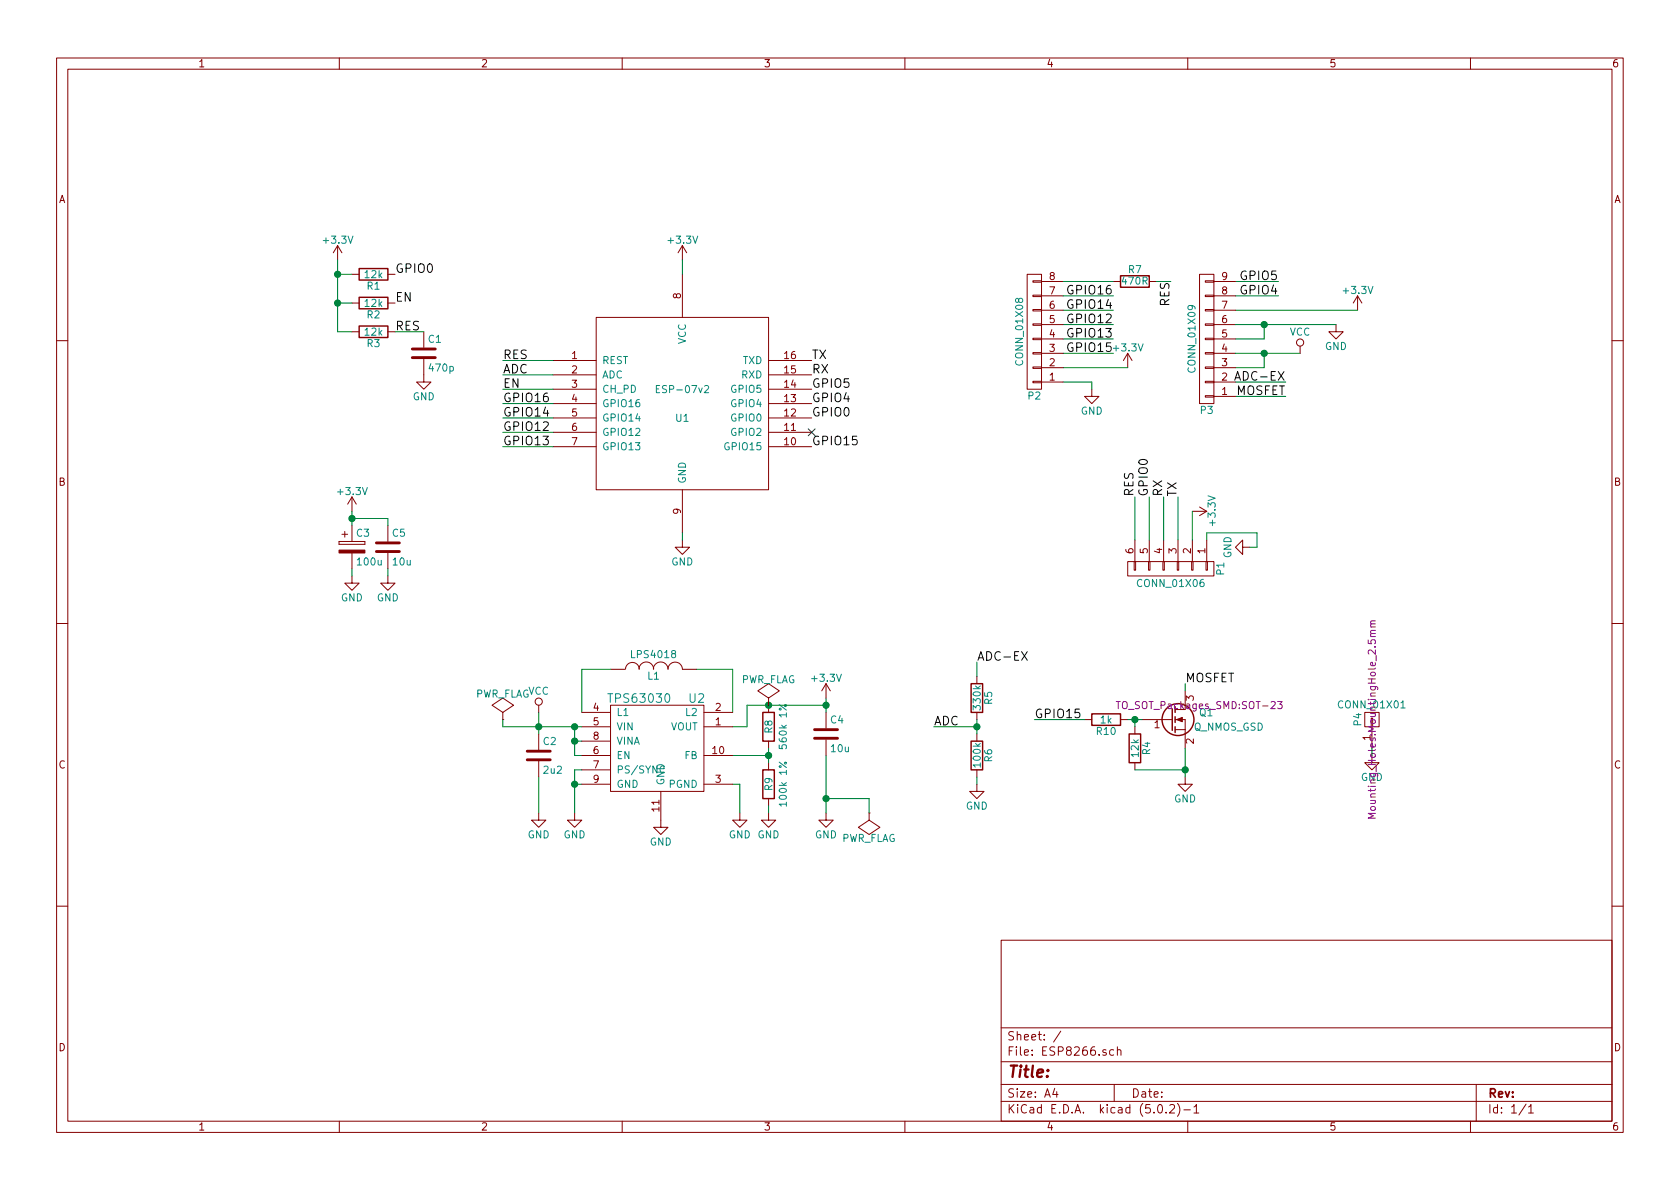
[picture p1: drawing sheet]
<svg xmlns="http://www.w3.org/2000/svg" width="297mm" height="210mm" viewBox="0 0 297 210" stroke-linecap="round" stroke-linejoin="round" font-family="sans-serif">
<g fill="none" stroke="#840000" stroke-width=".18">
<path d="M10 10.3h277v189.9h-277zM12 12.2h273v186.1h-273zM60 10.3v1.9M110 10.3v1.9M160 10.3v1.9M210 10.3v1.9M260 10.3v1.9M59.7 43.4l-.8 1.3M59.7 43.4v2.6M59.7 43.4l.8 1.3M62.2 48.5h1.3M62.2 53.6h1.3"/>
<path d="M62.2 58.7h1.3M68.6 48.5h1.2M68.6 53.6h1.2M68.6 58.7h1.2M74.9 58.7v2.8M105.4 56.1h30.5v30.5h-30.5zM120.6 43.4v2.6M120.6 48.5v7.6M120.6 43.4l-.7 1.3M120.6 43.4l.8 1.3M181.6 48.5h2.5v20.3h-2.5zM182.6 49.7h1.5v.2h-1.5z"/>
<path d="M182.6 52.2h1.5v.2h-1.5zM182.6 54.7h1.5v.3h-1.5zM182.6 57.3h1.5v.2h-1.5zM182.6 59.8h1.5v.3h-1.5zM184.1 49.8h3.9M184.1 59.9h3.9M184.1 57.4h3.9M184.1 54.9h3.9M184.1 52.3h3.9M196.8 49.8h1.3M203.2 49.8h1.3M212.1 48.5h2.5v22.9h-2.5z"/>
<path d="M213.1 49.7h1.5v.2h-1.5zM213.1 52.2h1.5v.2h-1.5zM213.1 54.7h1.5v.3h-1.5zM213.1 57.3h1.5v.2h-1.5zM213.1 59.8h1.5v.3h-1.5zM214.6 49.8h3.8M214.6 59.9h3.8M214.6 57.4h3.8M214.6 54.9h3.8M214.6 52.3h3.8M236.2 57.4v1.3h1.3l-1.3 1.2-1.3-1.2h1.3M240 52.3l-.7 1.3"/>
<path d="M240 52.3v2.6M240 52.3l.8 1.3M10 60.2h2M74.9 63.5v4.1h1.3l-1.3 1.2-1.2-1.2h1.2M97.8 63.7h7.6M97.8 79h7.6M97.8 76.4h7.6M97.8 73.9h7.6M97.8 71.4h7.6M97.8 68.8h7.6M97.8 66.3h7.6M135.9 63.7h7.6"/>
<path d="M135.9 79h7.6M135.9 76.4h7.6M135.9 73.9h7.6M135.9 71.4h7.6M135.9 68.8h7.6M135.9 66.3h7.6M182.6 62.4h1.5v.2h-1.5zM182.6 64.9h1.5v.2h-1.5zM182.6 67.4h1.5v.3h-1.5zM184.1 67.6h3.9M184.1 65h3.9M184.1 62.5h3.9"/>
<path d="M193 68.8v1.3h1.3l-1.3 1.3-1.2-1.3h1.2M199.4 62.5l-.8 1.2M199.4 62.5v2.5M199.4 62.5l.8 1.2M213.1 62.4h1.5v.2h-1.5zM213.1 64.9h1.5v.2h-1.5zM213.1 67.4h1.5v.3h-1.5zM213.1 70h1.5v.2h-1.5zM214.6 67.6h3.8M214.6 65h3.8M214.6 62.5h3.8M214.6 70.1h3.8"/>
<path d="M229.9 61.2v1.3M285 60.2h2M59.9 95.8v.5zM59.9 96.3h4.6zM59.9 95.8h4.6zM60.5 94.5h1M61 94v1M62.2 87.9l-.7 1.2M62.2 87.9v2.5M62.2 93v2.8M62.2 97.8v2.8M62.2 87.9l.8 1.2"/>
<path d="M64.5 95.8v.5zM68.6 93v2.8M68.6 97.8v2.8M120.6 95.5v1.3h1.3l-1.3 1.2-1.2-1.2h1.2M120.6 86.6v7.6M199.4 99.3h15.2v2.5h-15.2zM200.5 99.3h.3v1.5h-.3zM200.7 95.5v3.8M203.1 99.3h.2v1.5h-.2zM203.2 95.5v3.8M205.6 99.3h.3v1.5h-.3zM205.7 95.5v3.8"/>
<path d="M208.2 99.3h.2v1.5h-.2zM208.3 95.5v3.8M210.7 99.3h.2v1.5h-.2zM210.8 95.5v3.8M210.8 90.4h2.6M212.1 89.7l1.3 .7M213.2 99.3h.3v1.5h-.3zM213.4 95.5v3.8M213.4 90.4l-1.3 .8M219.7 96.8v-1.3l-1.3 1.3 1.3 1.2v-1.2h1.3M10 110.3h2M62.2 101.8v1.3h1.3l-1.3 1.3-1.2-1.3h1.2"/>
<path d="M68.6 101.8v1.3h1.2l-1.2 1.3-1.3-1.3h1.3M107.9 118.4h2.6M110.6 118.3a1.22 1.22 0 0 1 1.2-1.2 1.22 1.22 0 0 1 1.2 1.2M113 118.3a1.3 1.3 0 0 1 1.3-1.2 1.3 1.3 0 0 1 1.3 1.2M115.5 118.3a1.3 1.3 0 0 1 1.3-1.2 1.3 1.3 0 0 1 1.3 1.2 1.27 1.27 0 0 1 1.3-1.2 1.27 1.27 0 0 1 1.2 1.2M120.6 118.4h2.6M172.7 119.6v1.3M285 110.3h2M88.9 126l1.9-1.3-1.9-1.3-1.9 1.3 1.9 1.3v1.2M88.9 127.2h.1M95.2 124.7v1.3M95.2 129.8v2.8"/>
<path d="M95.2 134.6v2.8M102.9 128.5h5M102.9 133.6h5M102.9 126h5M102.9 138.7h5M102.9 136.1h5M102.9 131.1h5M107.9 124.7h16.6v15.2h-16.6zM116.8 139.9v6.4h1.3l-1.3 1.3-1.2-1.3h1.2M124.5 128.5h5M124.5 133.6h5M124.5 126h5"/>
<path d="M124.5 138.7h5M135.9 123.4l1.9-1.2-1.9-1.3-1.9 1.3 1.9 1.2v1.3M135.9 124.7h.1M135.9 124.7v1.3M135.9 131.1v1.2M135.9 134.9v1.2M146 120.9v2.5M146 126v2.8M146 130.8v2.8M146 120.9l-.7 1.3M146 120.9l.8 1.3M172.7 138.7v1.2h1.3l-1.3 1.3-1.3-1.3h1.3"/>
<path d="M172.7 126v1.2M172.7 129.8v1.3M172.7 136.1v1.3M191.8 127.2h1.2M198.1 127.2h1.3M200.7 128.5v1.3M200.7 134.9v1.2M201.9 127.2h5.4M207.8 129h1.7M207.8 127.2h1.7v5.1M209.5 137.4v1.3h1.3l-1.3 1.2-1.2-1.2h1.2M209.5 122.2v2.5"/>
<path d="M241.3 126h2.5v2.5h-2.5zM242.6 133.6v1.3h1.2l-1.2 1.2-1.3-1.2h1.3M242.6 128.5v3.8M95.2 143.8v1.2h1.3l-1.3 1.3-1.2-1.3h1.2M101.6 143.8v1.2h1.3l-1.3 1.3-1.3-1.3h1.3M130.8 143.8v1.2h1.3l-1.3 1.3-1.3-1.3h1.3M135.9 143.8v1.2h1.3l-1.3 1.3-1.3-1.3h1.3M135.9 141.2v1.3M146 143.8v1.2h1.3l-1.3 1.3-1.2-1.3h1.2M153.7 143.8v1.2l1.9 1.3-1.9 1.3-1.9-1.3 1.9-1.3M153.7 143.8h.1M10 160.2h2"/>
<path d="M177 166.3h108v32h-108zM285 160.2h2M60 198.3v1.9M110 198.3v1.9M160 198.3v1.9M177 194.8h108M177 191.8h108M177 187.8h108M177 181.8h108M186.5 192.5l-.4 1h1M186.8 193v1M187.6 182.3l-1.3 2"/>
<path d="M196.9 185.7l-.4-.1-.3 .3 .1 .6 .2 .1 .4-.1M197 191.8v3M197.6 185.7a.37 .37 0 0 1 .6 .1v.8M197.6 185.1v1.5M204.8 195.5l.4-.2a.94 .94 0 0 1 0 1.5 .79 .79 0 0 1-.4-1.3zM206.2 196.7v.1M206.8 195.5l.2-.2h.4l.2 .2 .1 .3-.1 .2-.8 .8h.9M208.2 195.1a1.71 1.71 0 0 1 0 2.3M209.3 196.3h1.2M210 198.3v1.9M211.1 195.8l.4-.5v1.5M211.1 196.8h.9"/>
<path d="M260 198.3v1.9M261 191.8v6.5M269.8 195.2l-1.2 2M270.3 195.8l.4-.5v1.5M270.3 196.8h.8"/>
<circle cx="229.9" cy="60.6" r=".63"/>
<circle cx="95.2" cy="124.1" r=".63"/>
</g>
<path d="M116.1 68.8h.4M116.6 68.2h-.5v1.2h.5M124.6 68.3l.4-.1 .3 .3-.8 .9h.8" fill="none" stroke="#008484" stroke-width=".18"/>
<g fill="none" stroke="#840000" stroke-width=".25">
<path d="M63.5 47.5h5.1v2h-5.1zM63.5 52.6h5.1v2h-5.1zM63.5 57.7h5.1v2h-5.1zM198.1 48.8h5.1v2h-5.1zM134.9 126h2v5.1h-2zM134.9 136.1h2v5.1h-2zM171.7 120.9h2v5.1h-2zM171.7 131.1h2v5h-2zM193 126.2h5.1v2.1h-5.1zM199.6 129.8h2.1v5.1h-2.1zM207.3 125.3v3.9M207.8 126.7v1.1"/>
<path d="M207.8 128.5v1"/>
<circle cx="208.3" cy="127.2" r="2.82"/>
</g>
<path d="M72.9 63.2h4.1M72.9 61.7h4.1M66.5 97.5h4.1M66.5 96h4.1M93.2 134.4h4.1M93.2 132.8h4.1M144 130.6h4.1M144 129h4.1" fill="none" stroke="#840000" stroke-width=".51"/>
<path d="M218.3 67.2l.5-1.5 .5 1.5M218.5 66.8h.7M180.6 115.2l1 1.6M181.6 115.2l-1 1.6" fill="none" stroke="#000" stroke-width=".18"/>
<g fill="none" stroke="#008400" stroke-width=".18">
<path d="M59.7 46v12.7h2.5M59.7 48.5h2.5M59.7 53.6h2.5M69.8 58.7h5.1M120.6 46v2.5M188 52.3h8.8M188 49.8h8.8M188 54.9h8.8M188 57.4h8.8M188 59.9h8.8M218.4 52.3h7.7M218.4 49.8h7.7"/>
<path d="M218.4 54.9h21.6M218.4 57.4h17.8M223.5 57.4v2.5h-5.1M88.9 71.4h8.9M88.9 73.9h8.9M88.9 76.4h8.9M88.9 79h8.9M88.9 63.7h8.9M88.9 66.3h8.9M88.9 68.8h8.9M188 62.5h8.8M188 65h11.4"/>
<path d="M188 67.6h5v1.2M218.4 62.5h11.5M218.4 67.6h8.9M218.4 70.1h8.9M223.5 62.5v2.5h-5.1M62.2 91.7h6.4v1.3M62.2 90.4v2.6M120.6 94.2v1.3M200.7 87.9v7.6M203.2 87.9v7.6M205.7 87.9v7.6M208.3 87.9v7.6"/>
<path d="M210.8 90.4v5.1M213.4 95.5v-1.3h8.8v2.6h-1.2M62.2 100.6v1.2M68.6 100.6v1.2M107.9 118.4h-5v7.6M123.2 118.4h6.3v7.6M172.7 117.1v2.5M88.9 127.2v1.3h14M95.2 126v3.8M95.2 137.4v6.4M101.6 128.5v5.1h1.3M101.6 131.1h1.3"/>
<path d="M101.6 138.7h1.3M102.9 136.1h-1.3v7.7M129.5 133.6h6.4M129.5 138.7h1.3v5.1M135.9 132.3v2.6M146 124.7h-13.9v3.8h-2.6M146 123.4v2.6M146 133.6v10.2M165.1 128.5h7.6M172.7 127.2v2.6M172.7 137.4v1.3M182.9 127.2h8.9"/>
<path d="M199.4 127.2h2.5M200.7 127.2v1.3M200.7 136.1h8.8M209.5 120.9v1.3M209.5 132.3v5.1M135.9 142.5v1.3M146 141.2h7.7v2.6"/>
</g>
<g fill="#008400" stroke="#008400" stroke-width=".25">
<circle cx="59.7" cy="53.6" r=".51"/>
<circle cx="59.7" cy="48.5" r=".51"/>
<circle cx="172.7" cy="128.5" r=".51"/>
<circle cx="101.6" cy="131.1" r=".51"/>
<circle cx="101.6" cy="138.7" r=".51"/>
<circle cx="135.9" cy="133.6" r=".51"/>
<circle cx="101.6" cy="128.5" r=".51"/>
<circle cx="135.9" cy="124.7" r=".51"/>
<circle cx="95.3" cy="128.5" r=".51"/>
<circle cx="146.1" cy="124.7" r=".51"/>
<circle cx="62.2" cy="91.7" r=".51"/>
<circle cx="146.1" cy="141.2" r=".51"/>
<circle cx="209.6" cy="136.1" r=".51"/>
<circle cx="200.7" cy="127.2" r=".51"/>
<circle cx="223.5" cy="57.4" r=".51"/>
<circle cx="223.5" cy="62.5" r=".51"/>
</g>
<path d="M142.9 75.8l1.2 1.3M144.1 75.8l-1.2 1.3" fill="none" stroke="#000084" stroke-width=".18"/>
<g fill="#840000" stroke="#840000" stroke-width=".18">
<path d="M208 127.2l1-.3v.7z"/>
<path d="M59.9 97.3h4.6v.5h-4.6z"/>
</g>
<path d="M242.3 110.9h.9M243.2 112l-.8 .1-.1 .3 .2 .2M243.2 111.5l-.8 .1-.1 .3 .2 .1M243.2 110.3l-.8 .1-.1 .3 .2 .2M243.2 109.8h-.8l-.1 .4 .2 .1M197.4 124h.7M225.9 124h.8l-.4 .5 .3 .2 .1 .4-.3 .2-.5-.1M243.2 143.8h-1.3l.9 .5-.9 .4h1.3" fill="none" stroke="#840084" stroke-width=".18"/>
<text font-size="2.8" fill="#840000" x="178" y="190.5">Title:</text>
<g font-size="2.1">
<text x="69.8" y="48.3">GPIO0</text>
<text x="69.8" y="53.3">EN</text>
<text x="189.2" y="52.1">GPIO16</text>
<text x="219.6" y="49.5">GPIO5</text>
<text x="219.6" y="52.1">GPIO4</text>
<text x="69.8" y="58.4">RES</text>
<text x="189.2" y="54.6">GPIO14</text>
<text x="189.2" y="57.1">GPIO12</text>
<text x="189.2" y="59.7">GPIO13</text>
<text x="88.9" y="63.5">RES</text>
<text x="143.5" y="63.5">TX</text>
<text x="189.2" y="62.2">GPIO15</text>
<text x="88.9" y="66">ADC</text>
<text x="88.9" y="68.6">EN</text>
<text x="88.9" y="71.1">GPIO16</text>
<text x="143.5" y="71.1">GPIO4</text>
<text x="143.5" y="68.6">GPIO5</text>
<text x="143.5" y="66">RX</text>
<text x="218.5" y="69.8">MOSFET</text>
<text x="219.2" y="67.3">ADC-EX</text>
<text x="88.9" y="73.7">GPIO14</text>
<text x="88.9" y="76.2">GPIO12</text>
<text x="143.5" y="73.7">GPIO0</text>
<text x="88.9" y="78.7">GPIO13</text>
<text x="143.5" y="78.7">GPIO15</text>
<text x="200.4" y="87.9" transform="rotate(-90 200.4 87.9)">RES</text>
<text x="202.9" y="87.9" transform="rotate(-90 202.9 87.9)">GPIO0</text>
<text x="205.5" y="87.9" transform="rotate(-90 205.5 87.9)">RX</text>
<text x="208" y="87.9" transform="rotate(-90 208 87.9)">TX</text>
<text x="172.7" y="116.8">ADC-EX</text>
<text x="209.5" y="120.6">MOSFET</text>
<text x="165.1" y="128.3">ADC</text>
<text x="182.9" y="127">GPIO15</text>
</g>
<text font-size="2.1" fill="#008400" x="206.8" y="54.1" transform="rotate(-90 206.8 54.1)">RES</text>
<g font-size="2.1" fill="#008484">
<text x="108" y="124.3">TPS63030</text>
<text x="121.8" y="124.3">U2</text>
</g>
<g font-size="2.1" fill="#840000">
<text x="178" y="184">Sheet: /</text>
<text x="178" y="186.7">File: ESP8266.sch</text>
<text x="178" y="196.9">KiCad E.D.A. kicad (5.0.2)-1</text>
<text x="178" y="194.1">Size: A4</text>
<text x="200" y="194.1">Date:</text>
<text x="263" y="194.1">Rev:</text>
<text x="263" y="196.9">Id: 1/1</text>
</g>
<g font-size="1.8" fill="#840000">
<text x="35" y="11.9">1</text>
<text x="85" y="11.9">2</text>
<text x="135" y="11.9">3</text>
<text x="185" y="11.9">4</text>
<text x="235" y="11.9">5</text>
<text x="285" y="11.9">6</text>
<text x="10.4" y="35.9">A</text>
<text x="285.4" y="35.9">A</text>
<text x="120.4" y="52.8" transform="rotate(-90 120.4 52.8)">8</text>
<text x="185.6" y="52.1">7</text>
<text x="185.6" y="49.5">8</text>
<text x="216.1" y="52.1">8</text>
<text x="216.1" y="49.5">9</text>
<text x="185.6" y="59.7">4</text>
<text x="185.6" y="57.1">5</text>
<text x="185.6" y="54.6">6</text>
<text x="216.1" y="59.7">5</text>
<text x="216.1" y="57.1">6</text>
<text x="216.1" y="54.6">7</text>
<text x="101.1" y="63.5">1</text>
<text x="138.7" y="63.5">16</text>
<text x="185.6" y="64.8">2</text>
<text x="185.6" y="62.2">3</text>
<text x="216.1" y="64.8">3</text>
<text x="216.1" y="62.2">4</text>
<text x="101.1" y="66">2</text>
<text x="101.1" y="68.6">3</text>
<text x="101.1" y="71.1">4</text>
<text x="138.7" y="71.1">13</text>
<text x="138.7" y="68.6">14</text>
<text x="138.7" y="66">15</text>
<text x="185.6" y="67.3">1</text>
<text x="216.1" y="69.8">1</text>
<text x="216.1" y="67.3">2</text>
<text x="101.1" y="73.7">5</text>
<text x="101.1" y="76.2">6</text>
<text x="138.7" y="76.2">11</text>
<text x="138.7" y="73.7">12</text>
<text x="101.1" y="78.7">7</text>
<text x="138.7" y="78.7">10</text>
<text x="10.4" y="85.9">B</text>
<text x="285.4" y="85.9">B</text>
<text x="120.4" y="90.9" transform="rotate(-90 120.4 90.9)">9</text>
<text x="200.4" y="97.9" transform="rotate(-90 200.4 97.9)">6</text>
<text x="202.9" y="97.9" transform="rotate(-90 202.9 97.9)">5</text>
<text x="205.5" y="97.9" transform="rotate(-90 205.5 97.9)">4</text>
<text x="208" y="97.9" transform="rotate(-90 208 97.9)">3</text>
<text x="210.6" y="97.9" transform="rotate(-90 210.6 97.9)">2</text>
<text x="213.1" y="97.9" transform="rotate(-90 213.1 97.9)">1</text>
<text x="104.9" y="125.7">4</text>
<text x="126.5" y="125.7">2</text>
<text x="211.1" y="123.9" transform="rotate(-90 211.1 123.9)">3</text>
<text x="104.9" y="128.3">5</text>
<text x="104.9" y="130.8">8</text>
<text x="126.5" y="128.3">1</text>
<text x="204.1" y="128.8">1</text>
<text x="211.1" y="131.5" transform="rotate(-90 211.1 131.5)">2</text>
<text x="10.4" y="135.9">C</text>
<text x="104.9" y="133.3">6</text>
<text x="104.9" y="135.9">7</text>
<text x="126" y="133.3">10</text>
<text x="285.4" y="135.9">C</text>
<text x="104.9" y="138.4">9</text>
<text x="116.6" y="143.5" transform="rotate(-90 116.6 143.5)">11</text>
<text x="126.5" y="138.4">3</text>
<text x="10.4" y="185.9">D</text>
<text x="285.4" y="185.9">D</text>
<text x="35" y="199.9">1</text>
<text x="85" y="199.9">2</text>
<text x="135" y="199.9">3</text>
<text x="185" y="199.9">4</text>
<text x="235" y="199.9">5</text>
<text x="285" y="199.9">6</text>
</g>
<g font-size="1.8" fill="#008484">
<text x="57.4" y="43.1">+3.3V</text>
<text x="118.3" y="43.1">+3.3V</text>
<text x="64.6" y="49.2">12k</text>
<text x="64.9" y="51.2">R1</text>
<text x="198.5" y="50.3">470R</text>
<text x="199.5" y="48.3">R7</text>
<text x="237.7" y="52">+3.3V</text>
<text x="64.6" y="54.3">12k</text>
<text x="64.6" y="59.4">12k</text>
<text x="64.9" y="56.3">R2</text>
<text x="228" y="59.4">VCC</text>
<text x="64.9" y="61.4">R3</text>
<text x="75.8" y="60.6">C1</text>
<text x="76" y="65.7">470p</text>
<text x="106.4" y="64.4">REST</text>
<text x="121.3" y="60.9" transform="rotate(-90 121.3 60.9)">VCC</text>
<text x="131.3" y="64.4">TXD</text>
<text x="180.9" y="64.3" transform="rotate(-90 180.9 64.3)">CONN_01X08</text>
<text x="197.1" y="62.1">+3.3V</text>
<text x="211.4" y="65.6" transform="rotate(-90 211.4 65.6)">CONN_01X09</text>
<text x="234.3" y="61.9">GND</text>
<text x="73" y="70.8">GND</text>
<text x="106.4" y="66.9">ADC</text>
<text x="106.4" y="69.5">CH_PD</text>
<text x="116.6" y="69.5">ESP-07v2</text>
<text x="129.5" y="69.5">GPIO5</text>
<text x="131.1" y="66.9">RXD</text>
<text x="181.8" y="70.7">P2</text>
<text x="106.4" y="72">GPIO16</text>
<text x="106.4" y="74.5">GPIO14</text>
<text x="106.4" y="77.1">GPIO12</text>
<text x="119.5" y="74.6">U1</text>
<text x="129.5" y="77.1">GPIO2</text>
<text x="129.5" y="74.5">GPIO0</text>
<text x="129.5" y="72">GPIO4</text>
<text x="191.1" y="73.3">GND</text>
<text x="212.3" y="73.2">P3</text>
<text x="106.4" y="79.6">GPIO13</text>
<text x="128.5" y="79.6">GPIO15</text>
<text x="59.9" y="87.5">+3.3V</text>
<text x="121.3" y="85.6" transform="rotate(-90 121.3 85.6)">GND</text>
<text x="63.1" y="94.9">C3</text>
<text x="69.4" y="94.9">C5</text>
<text x="214.9" y="92.8" transform="rotate(-90 214.9 92.8)">+3.3V</text>
<text x="63.3" y="100">100u</text>
<text x="69.5" y="100">10u</text>
<text x="118.7" y="100">GND</text>
<text x="216.5" y="101.6" transform="rotate(-90 216.5 101.6)">P1</text>
<text x="217.7" y="98.7" transform="rotate(-90 217.7 98.7)">GND</text>
<text x="60.3" y="106.3">GND</text>
<text x="66.6" y="106.3">GND</text>
<text x="201.4" y="103.8">CONN_01X06</text>
<text x="111.9" y="116.4">LPS4018</text>
<text x="83.9" y="123.4">PWR_FLAG</text>
<text x="93.4" y="122.9">VCC</text>
<text x="114.6" y="120.2">L1</text>
<text x="130.9" y="120.8">PWR_FLAG</text>
<text x="143.7" y="120.6">+3.3V</text>
<text x="173.4" y="125.4" transform="rotate(-90 173.4 125.4)">330k</text>
<text x="175.4" y="124.6" transform="rotate(-90 175.4 124.6)">R5</text>
<text x="96.1" y="131.7">C2</text>
<text x="109" y="126.6">L1</text>
<text x="109" y="129.2">VIN</text>
<text x="109" y="131.7">VINA</text>
<text x="118.5" y="129.2">VOUT</text>
<text x="121.4" y="126.6">L2</text>
<text x="136.6" y="129.6" transform="rotate(-90 136.6 129.6)">R8</text>
<text x="139.1" y="132" transform="rotate(-90 139.1 132)">560k 1%</text>
<text x="146.9" y="127.9">C4</text>
<text x="194" y="130">R10</text>
<text x="194.6" y="127.9">1k</text>
<text x="211" y="129.2">Q_NMOS_GSD</text>
<text x="212.1" y="126.7">Q1</text>
<text x="240.7" y="128.3" transform="rotate(-90 240.7 128.3)">P4</text>
<text x="96.2" y="136.8">2u2</text>
<text x="109" y="134.2">EN</text>
<text x="109" y="136.8">PS/SYNC</text>
<text x="121.1" y="134.2">FB</text>
<text x="147" y="133">10u</text>
<text x="173.4" y="135.5" transform="rotate(-90 173.4 135.5)">100k</text>
<text x="175.4" y="134.7" transform="rotate(-90 175.4 134.7)">R6</text>
<text x="201.3" y="133.8" transform="rotate(-90 201.3 133.8)">12k</text>
<text x="203.4" y="133.4" transform="rotate(-90 203.4 133.4)">R4</text>
<text x="109" y="139.3">GND</text>
<text x="117.5" y="138.9" transform="rotate(-90 117.5 138.9)">GND</text>
<text x="118.3" y="139.3">PGND</text>
<text x="136.6" y="139.8" transform="rotate(-90 136.6 139.8)">R9</text>
<text x="139.1" y="142.2" transform="rotate(-90 139.1 142.2)">100k 1%</text>
<text x="170.8" y="143.2">GND</text>
<text x="207.6" y="141.9">GND</text>
<text x="93.3" y="148.3">GND</text>
<text x="99.6" y="148.3">GND</text>
<text x="114.9" y="149.5">GND</text>
<text x="128.9" y="148.3">GND GND</text>
<text x="144.1" y="148.3">GND</text>
<text x="148.7" y="148.9">PWR_FLAG</text>
</g>
<g font-size="1.8" fill="#840084">
<text x="198.1" y="125.4">TO_SOT_Packages_SMD:SOT-23</text>
<text x="236.9" y="125.3">CONN_01X01</text>
<text x="242.3" y="130.9" transform="rotate(-90 242.3 130.9)">1</text>
<text x="240.6" y="138.1">GND</text>
</g>
<text font-size="1.8" fill="#008400" x="243.3" y="143.6" transform="rotate(-90 243.3 143.6)">Mounting_Holes:MountingHole_2.5mm</text>
</svg>
